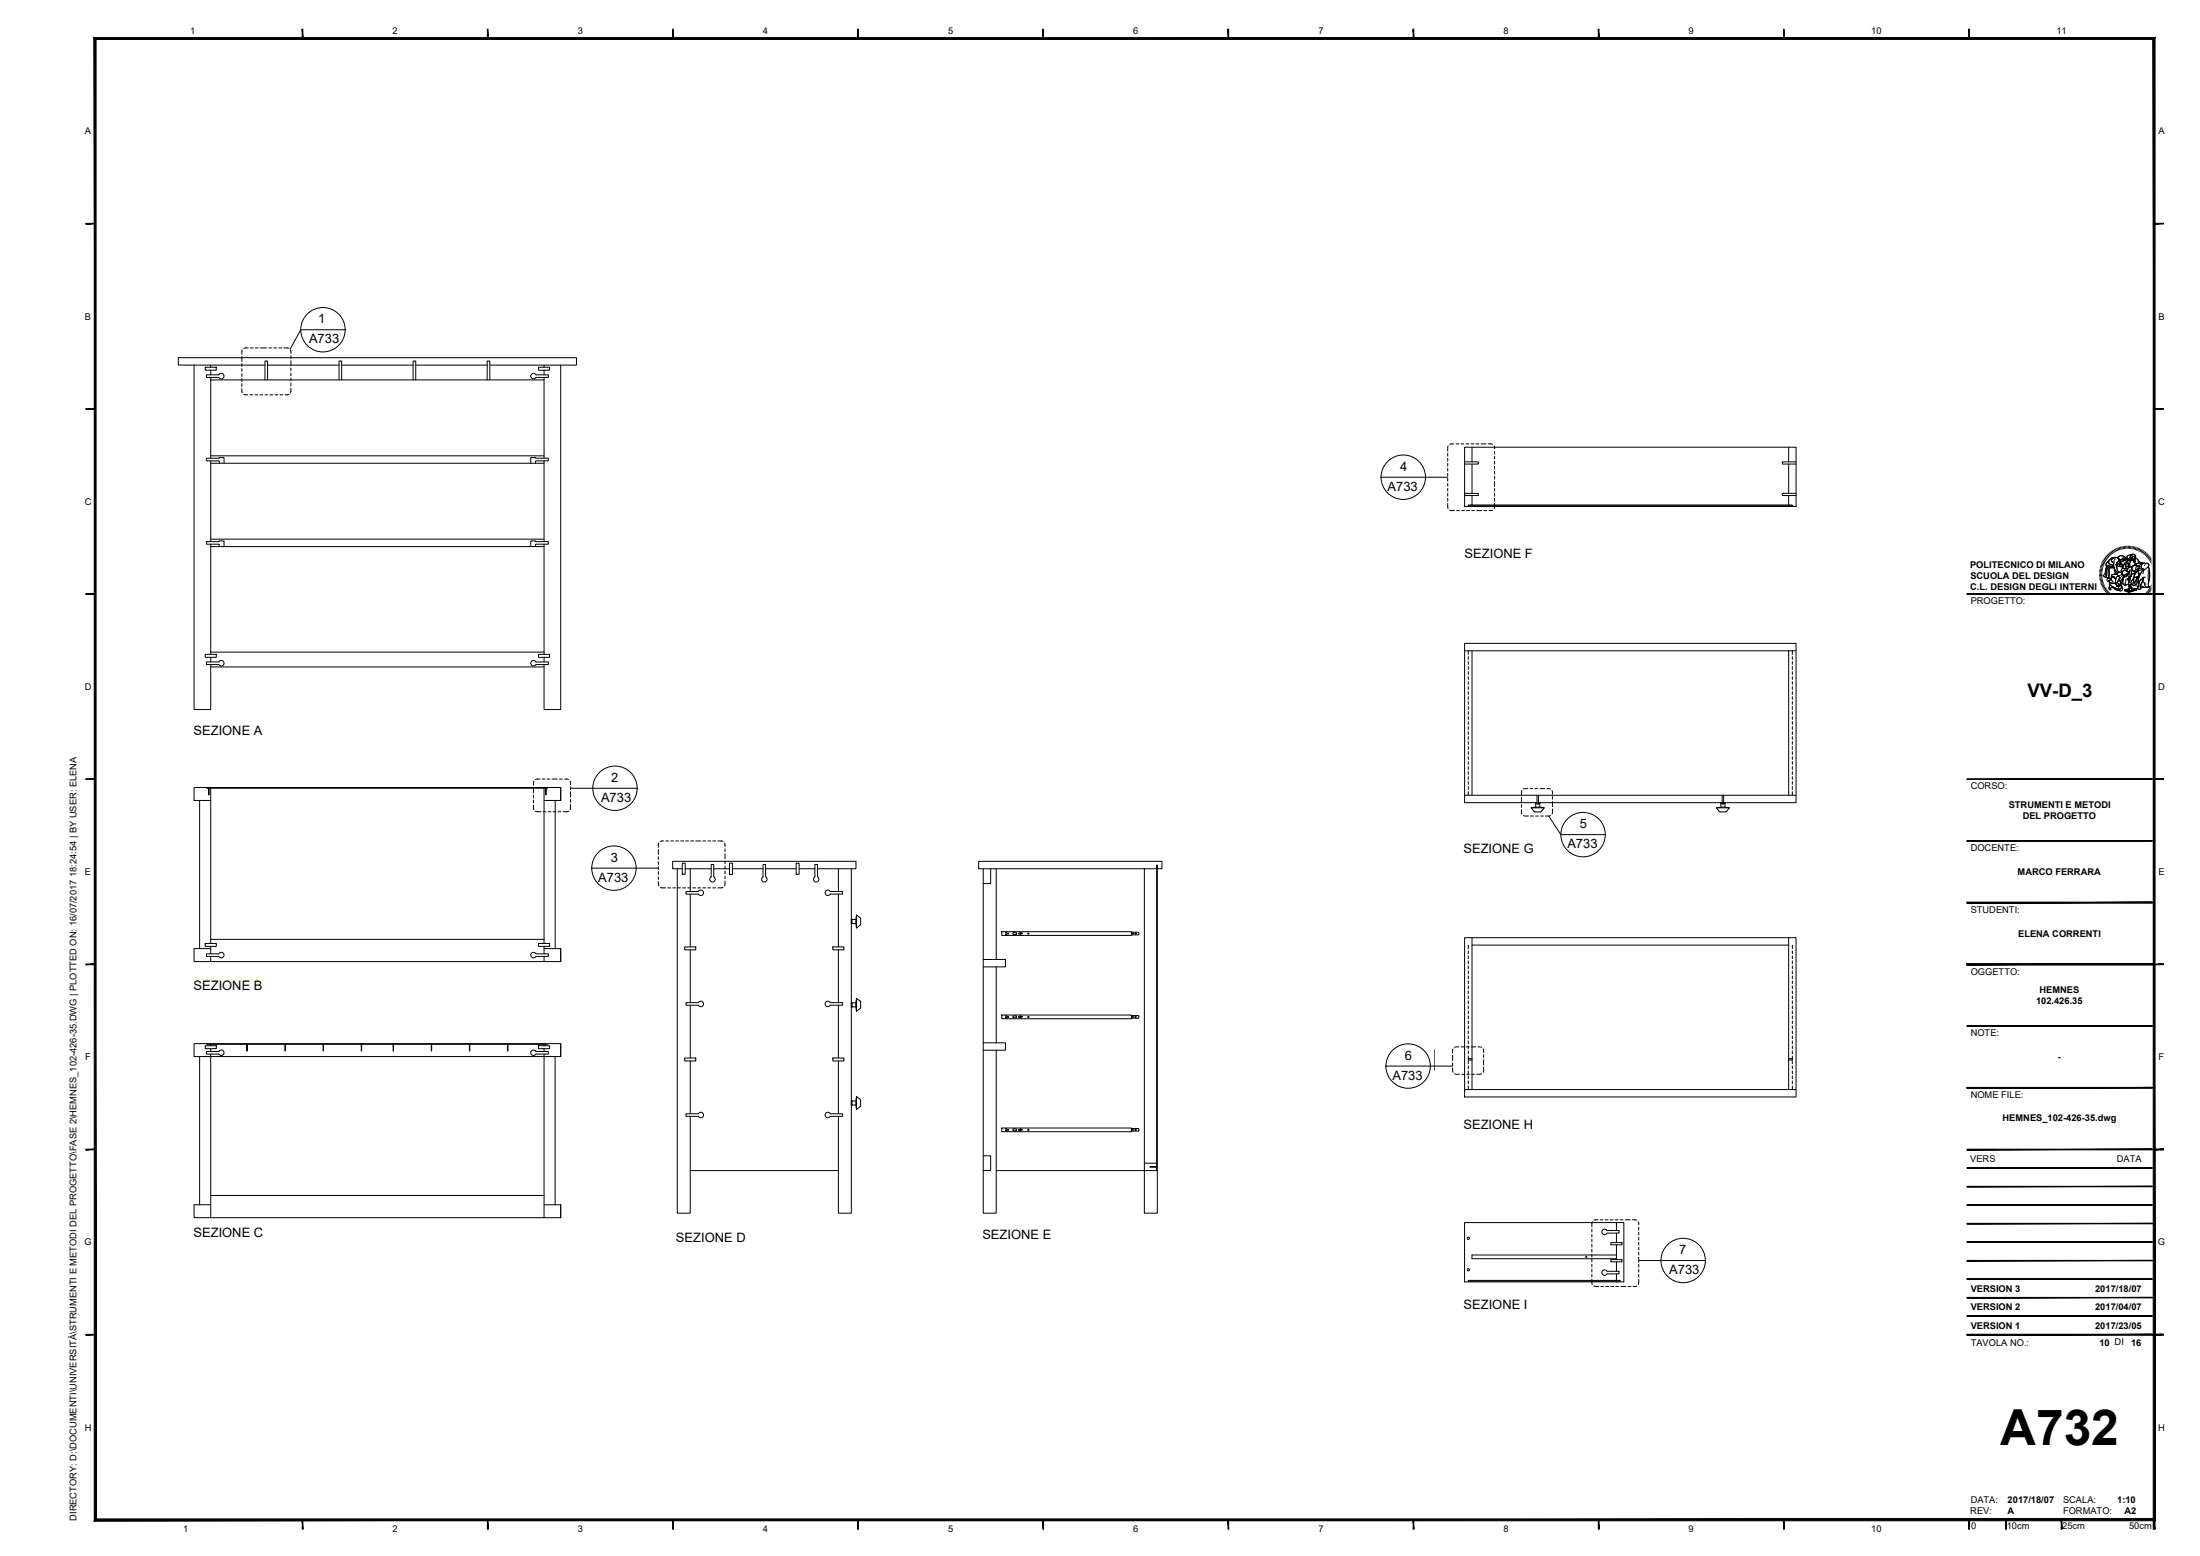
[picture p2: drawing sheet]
<svg xmlns="http://www.w3.org/2000/svg" width="594mm" height="420mm" viewBox="0 0 594 420" stroke-linecap="round" stroke-linejoin="round" font-family="sans-serif">
<!-- layer: sezioni1-10 -->
<g fill="none" stroke="#000" stroke-width=".27">
<path d="M52.4 98.6v93h4.5v-12.2M56.9 98.6v.6M56.9 100v1.2M71.6 98.6h-23.4v-2h107.5v2h-23.4M72.3 98.6h19.3M92.3 98.6h19.3M112.3 98.6h19.3M146.9 98.6v.6M146.9 100v1.2M151.4 98.6v93h-4.5v-12.2M56.9 101.9v21.8M56.9 102.6h90"/>
<path d="M146.9 101.9v21.8M56.9 124.4v21.8M56.9 123.1h90M56.9 125.1h90M146.9 124.4v21.8M395.5 120.8h89.5v16h-89.5zM396.5 136.4h87.5v.2h-87.5zM397.5 125.3v7.9M397.5 120.8v3.9M397.5 133.8v2.6M397.5 136.6v.2M483 125.3v7.9"/>
<path d="M483 120.8v3.9M483 133.8v2.6M483 136.6v.2M56.9 146.9v29.8M56.9 145.6h90M56.9 147.6h90M146.9 146.9v29.8M56.9 177.5v1.2M56.9 176.1h90M146.9 177.5v1.2M395.5 175.7h89.5M397.5 175.7v39"/>
<path d="M483 175.7v39M56.9 180.1h90M53.9 216.1v40.1M55.9 212.6v.2h.5M56.4 212.8h91M56.9 216.1h-4.5v-3.5h99v3.5M56.9 212.8v42M146.9 212.8v42M146.9 216.1h4.5M147.9 212.6v.2h-.4M149.9 216.1v40.1M151.4 212.6v3.5"/>
<path d="M395.5 214.7h89.5M415 216.7h-19.5v-43h89.5v43h-19.5M415.4 216.7h49.6M182.9 234.6v93h3.5v-26.2M184.2 234.6h-2.6v-2h49.5v2h-10.4M185 234.6h7M186.4 234.6v6.1M192.7 234.6h4.3M197.8 234.6h8.2M206.7 234.6h8.3M215.8 234.6h4.2M226.4 234.6v6.1"/>
<path d="M229.9 234.6v93h-3.5v-26.2M265.5 234.6v93h3.5v-44M267.5 234.6v4h-2M269 234.6v24.5M309 234.6v93h3.5v-93h1.3v-2h-49.5v2h48M312.3 234.6v-1h.2v1M312.3 234.6v80.4M56.9 256.2h-4.5v3.5h99v-3.5h-4.5M56.9 255.5v2.1M56.9 258.3v1.4M56.9 253.7h90M146.9 255.5v2.1"/>
<path d="M146.9 258.3v1.4M186.4 241.4v14.3M186.4 256.5v14.2M226.4 241.4v14.3M226.4 256.5v14.2M265.5 259.1h6v2h-6M395.5 253.2h89.5v43h-89.5zM397.5 253.2v41M397.5 255.2h85.5M483 253.2v41M186.4 271.4v14.3M226.4 271.4v14.3"/>
<path d="M269 261.1v20.5M52.4 281.8h99v3.5h-99zM53.9 285.3v40M55.9 281.8v.2h10.8M56.9 284.6v44.2M56.9 282v.4M56.9 283.2v.7M66.8 282h10.2M77.1 282h10.2M87.4 282h10.2M97.7 282h8.5M106.3 282h10.2"/>
<path d="M116.6 282h10.2M126.9 282h10.2M137.2 282h10.7M146.9 284.6v44.2M146.9 282v.4M146.9 283.2v.7M149.9 285.3v40M151.4 281.8v3.5M186.4 286.5v14.2M226.4 286.5v14.2M265.5 281.6h6v2h-6M395.5 294.2h89.5"/>
<path d="M186.4 316.1h40M265.5 312.1h2v4h-2M269 316.1h43.3M309 314.1h3.3M312.3 315.1v1h.2M56.9 325.3h-4.5v3.5h99v-3.5h-4.5M56.9 322.8h90M395.5 330.1h43v16h-43zM436.5 338.9h-39v1h39M436.5 330.1v2.2M436.5 333v2.5M436.5 336.1v4"/>
<path d="M396.5 345.7h41v.2h-41zM436.5 340.7v2.6M436.5 344v1.7M436.5 345.9v.2"/>
<circle cx="428.4" cy="339.4" r=".15"/>
</g>
<!-- layer: 0 -->
<g fill="none" stroke="#000" stroke-width=".27">
<path d="M396.5 175.7v1M396.5 177.3v.8M396.5 178.7v.7M484 175.7v1M484 177.3v.8M484 178.7v.7M396.5 180v.8M396.5 181.4v.7M396.5 182.7v.8M396.5 184.1v.7M396.5 185.4v.8M396.5 186.8v.7"/>
<path d="M396.5 188.1v.8M396.5 189.5v.7M396.5 190.8v.8M396.5 192.2v.7M396.5 193.5v.8M396.5 194.9v.7M396.5 196.2v.8M396.5 197.6v.7M396.5 198.9v.8M484 180v.8M484 181.4v.7M484 182.7v.8"/>
<path d="M484 184.1v.7M484 185.4v.8M484 186.8v.7M484 188.1v.8M484 189.5v.7M484 190.8v.8M484 192.2v.7M484 193.5v.8M484 194.9v.7M484 196.2v.8M484 197.6v.7M484 198.9v.8"/>
<path d="M396.5 200.3v.7M396.5 201.6v.8M396.5 203v.7M396.5 204.3v.8M396.5 205.7v.7M396.5 207v.8M396.5 208.4v.7M396.5 209.7v.8M396.5 211.1v.7M396.5 212.4v.8M396.5 213.8v.9M413.5 218.1h3.5"/>
<path d="M414.5 219.2h1.4M414.5 219.2l-1-1.1 1.2-.2 2.3 .2-1.1 1.1M415 216.7h-.4l.1 .2M415 216.9h-.3v1M415.4 216.7h.4v.2M415.4 216.9h.4v1M463.5 218.1h3.5M464.2 219.1l-.7-1 1.2-.2 2.3 .2-1 1.1M464.2 219.1l.3 .1M464.5 219.2h1.4M465 216.7h-.4l.1 .2M465 216.9h-.3v1"/>
<path d="M465.5 216.7h.3v1.2M465.5 216.9h.3M465.9 216.9h-.1M484 200.3v.7M484 201.6v.8M484 203v.7M484 204.3v.8M484 205.7v.7M484 207v.8M484 208.4v.7M484 209.7v.8M484 211.1v.7"/>
<path d="M484 212.4v.8M484 213.8v.9M230.1 248.3v1.1M230.1 248.3h1M230.1 249.4h1M230.1 248.3l-.2-.1v1.2h.2M231.3 247.1v3.5M232.4 248.1l-1.1-1-.2 1.2 .2 2.3 1.1-.9v-1.6M270.5 251.6h35v1h-35zM271.6 251.8h.2l-.2 .1M271.6 252.3h.1M271.6 251.7v.2"/>
<path d="M271.6 252.2v.2M271.7 252.2l-.1 .2M273.6 251.9h.8l.1 .3-.9 .1zM275.5 252h.5h-.5M275.5 252.2h.1M275.5 252l-.5 .1 .5 .1M276 252v.2h-.5M305.5 251.7h2v.7h-2M396.5 255.2v1M396.5 256.8v.7M396.5 258.1v.8M396.5 259.5v.7"/>
<path d="M484 255.2v1M484 256.8v.7M484 258.1v.8M484 259.5v.7M230.1 270.8v1.1M230.1 270.8h1M230.1 271.9h1M230.1 270.8l-.2-.1v1.2h.2M231.3 269.6l1.1 1v1.6l-1.1 .9-.2-1.2zM231.3 269.6v3.5M270.5 274.1h35v1h-35zM271.6 274.8h.2l-.2 .1"/>
<path d="M271.6 274.3h.1M271.6 274.2v.2M271.6 274.7v.2M271.7 274.2l-.1 .2M273.6 274.4h.8l.1 .3-.9 .1zM275 274.6h.1M275 274.6l.5 .2M275.5 274.8h.1M275.5 274.4h.1M275.5 274.3l-.5 .3M275.5 274.4v.1M275.5 274.7v.1"/>
<path d="M275.5 274.5h.5h-.5M275.5 274.7h.1M276 274.5v.2h-.5M305.5 274.2h2v.7h-2M396.5 260.8v.8M396.5 262.2v.7M396.5 263.5v.8M396.5 264.9v.7M396.5 266.2v.8M396.5 267.6v.7M396.5 268.9v.8M396.5 270.3v.7"/>
<path d="M396.5 271.6v.8M396.5 273v.7M396.5 274.3v.8M396.5 275.7v.7M396.5 277v.8M396.5 278.4v.7M396.5 279.7v.8M484 260.8v.8M484 262.2v.7M484 263.5v.8M484 264.9v.7M484 266.2v.8"/>
<path d="M484 267.6v.7M484 268.9v.8M484 270.3v.7M484 271.6v.8M484 273v.7M484 274.3v.8M484 275.7v.7M484 277v.8M484 278.4v.7M484 279.7v.8M230.1 297.3v1.1M230.1 297.3h1"/>
<path d="M230.1 298.4h1M230.1 297.3l-.2-.1v1.2h.2M231.3 296.1l1.1 1v1.6l-1.1 .9-.2-1.2zM231.3 296.1v3.5M396.5 281.1v.7M396.5 282.4v.8M396.5 283.8v.7M396.5 285.1v.8M396.5 286.5v.7M396.5 287.8v.8M396.5 289.2v.7M396.5 290.5v.8"/>
<path d="M396.5 291.9v.7M396.5 293.2v1M484 281.1v.7M484 282.4v.8M484 283.8v.7M484 285.1v.8M484 286.5v.7M484 287.8v.8M484 289.2v.7M484 290.5v.8M484 291.9v.7M484 293.2v1"/>
<path d="M270.5 304.6h35v1h-35zM271.6 304.8h.2l-.2 .1M271.6 305.3h.2l-.2 .1M271.6 304.8v.1M271.6 305.2v.2M273.6 304.9h.8l.1 .3-.9 .1zM275 305.1h.1M275 305.1l.5 .2M275.5 305.3h.1M275.5 304.9h.1M275.5 304.8l-.5 .3M275.5 304.9v.1"/>
<path d="M275.5 305.2v.1M275.5 305h.5h-.5M275.5 305.2h.1M276 305v.2h-.5M305.5 304.7h2v.7h-2"/>
<circle cx="272.2" cy="252.1" r=".15"/>
<circle cx="277.7" cy="252.1" r=".15"/>
<circle cx="305.8" cy="252.1" r=".15"/>
<circle cx="306.6" cy="252.1" r=".15"/>
<circle cx="272.2" cy="274.6" r=".15"/>
<circle cx="277.7" cy="274.6" r=".15"/>
<circle cx="305.8" cy="274.6" r=".15"/>
<circle cx="306.6" cy="274.6" r=".15"/>
<circle cx="272.2" cy="305.1" r=".15"/>
<circle cx="277.7" cy="305.1" r=".15"/>
<circle cx="305.8" cy="305.1" r=".15"/>
<circle cx="306.6" cy="305.1" r=".15"/>
</g>
<!-- layer: Vano viti -->
<g fill="none" stroke="#000" stroke-width=".27">
<path d="M55.4 99.2h3v.8h-3zM145.4 99.2h3v.8h-3zM59.1 101.9a.75 .75 0 0 0 1.1 .2 .75 .75 0 0 0 0-1.1 .75 .75 0 0 0-1.1 .2h-3.4v.7h3.4M71.6 102.6v-5.1h.7v5.1M91.6 102.6v-5.1h.7v5.1M111.6 102.6v-5.1h.7v5.1M131.6 102.6v-5.1h.7v5.1M144.7 101.9a.75 .75 0 0 1-1.1 .2 .75 .75 0 0 1 0-1.1 .75 .75 0 0 1 1.1 .2h3.4v.7h-3.4M59.2 125.1v-.7h-3.5v-.7l4.8-.1v1.5M143.3 125.1v-1.5l4.8 .1v.7h-3.5v.7M395.5 124.7h3.7v.6h-3.7M395.5 133.2h3.7v.6h-3.7"/>
<path d="M485 124.7h-3.7v.6h3.7M485 133.2h-3.7v.6h3.7M59.2 147.6v-.7h-3.5v-.7l4.8-.1v1.5M143.3 147.6v-1.5l4.8 .1v.7h-3.5v.7M55.4 176.7h3v.8h-3zM55.7 178.7h3.4a.75 .75 0 0 1 1.1-.2 .75 .75 0 0 1 0 1.2 .75 .75 0 0 1-1.1-.3h-3.4zM143.5 178.6l.6-.3 .6 .4h3.4v.7h-3.4a.75 .75 0 0 1-1 .3 .75 .75 0 0 1-.2-1.1zM145.4 176.7h3v.8h-3zM56.4 212.6v2v-2M147.4 212.6v2l.1-2M415 214.7v2.4h.4v-2.4M465 214.7v2.4h.5v-2.4"/>
<path d="M184.2 233.1h.8v3h-.8zM192 233.4h.7v3.4a.75 .75 0 0 1 .3 1.1 .75 .75 0 0 1-1.2 0 .75 .75 0 0 1 .2-1.1zM197 233.1h.8v3h-.8zM206.7 236.8v-3.4h-.7v3.4a.75 .75 0 0 0-.2 1.1 .75 .75 0 0 0 1.2 0 .75 .75 0 0 0-.3-1.1M215 233.1h.8v3h-.8zM220 233.4h.7v3.4a.75 .75 0 0 1 .3 1.1 .75 .75 0 0 1-1.2 0 .75 .75 0 0 1 .3-1.1zM55.4 254.8h3v.7h-3zM59.1 258.3a.75 .75 0 0 0 1.1 .2 .75 .75 0 0 0 0-1.2 .75 .75 0 0 0-1.1 .3h-3.4v.7h3.4M144.7 258.3a.75 .75 0 0 1-1.1 .2 .75 .75 0 0 1 0-1.2 .75 .75 0 0 1 1.1 .3h3.4v.7h-3.4M145.4 254.8h3v.7h-3zM184.9 255.7h3v.8h-3zM185.2 240.7h3.4a.75 .75 0 0 1 1.1-.2 .75 .75 0 0 1 0 1.2 .75 .75 0 0 1-1.1-.3h-3.4z"/>
<path d="M223 240.6l.6-.3 .6 .4h3.3v.7h-3.3a.75 .75 0 0 1-1.1 .3 .75 .75 0 0 1-.1-1.1zM224.9 255.7h3v.8h-3zM185.2 270.7h3.4a.75 .75 0 0 1 1.1-.2 .75 .75 0 0 1 0 1.2 .75 .75 0 0 1-1.1-.3h-3.4zM223 270.6l.6-.3 .6 .4h3.3v.7h-3.3a.75 .75 0 0 1-1.1 .3 .75 .75 0 0 1-.1-1.1zM55.4 282.4h3v.8h-3zM55.7 283.9h3.4a.75 .75 0 0 1 1.1-.2 .75 .75 0 0 1 0 1.1 .75 .75 0 0 1-1.1-.2h-3.4zM66.7 281.8v2l.1-2M77 281.8v2l.1-2M87.3 281.8v2l.1-2M97.6 281.8v2l.1-2M106.2 281.8v2l.1-2M116.5 281.8v2l.1-2"/>
<path d="M126.8 281.8v2l.1-2M137.1 281.8v2l.1-2M143.5 283.8l.6-.3 .6 .4h3.4v.7h-3.4a.75 .75 0 0 1-1 .3 .75 .75 0 0 1-.2-1.1zM145.4 282.4h3v.8h-3zM184.9 285.7h3v.8h-3zM224.9 285.7h3v.8h-3zM397.5 285.9h-1v.4h1M483 285.9h1v.4h-1M185.2 300.7h3.4a.75 .75 0 0 1 1.1-.2 .75 .75 0 0 1 0 1.2 .75 .75 0 0 1-1.1-.3h-3.4zM223 300.6l.6-.3 .6 .4h3.3v.7h-3.3a.75 .75 0 0 1-1.1 .3 .75 .75 0 0 1-.1-1.1zM312.5 315h-2l2 .1M432.7 332.2l.7-.3 .6 .4h3.2v.7h-3.2a.75 .75 0 0 1-1.1 .2 .75 .75 0 0 1-.2-1z"/>
<path d="M435 335.5h3v.6h-3zM432.7 343.2l.7-.3 .6 .4h3.2v.7h-3.2a.75 .75 0 0 1-1.1 .3 .75 .75 0 0 1-.2-1.1zM435 340.1h3v.6h-3z"/>
<circle cx="396.5" cy="334.4" r=".3"/>
<circle cx="396.5" cy="342.9" r=".3"/>
</g>
<!-- layer: simboli -->
<g fill="none" stroke="#000" stroke-width=".27">
<path d="M65.3 96.2v1.4M65.3 98.2v.8M65.3 99.6v.7M65.4 94.5l-.1 1.1M67 94l-1.2 .1M67.6 94h.8M69 94h.7M70.3 94h1.7M72.6 94h.7M73.9 94h.8M75.3 94h.7M76.6 94l1.4 .1"/>
<path d="M78.4 94.5l.2 1M78.6 97.4v1.4M78.6 96.1v.7M78.6 99.4v.7M93.2 89h-12l-2.9 5.3M65.3 105l.1 1.1M65.3 100.9v.8M65.3 102.3v.7M65.3 103.6v.8M65.8 106.5l1.1 .1M67.5 106.6h.8M68.9 106.6h.7"/>
<path d="M70.2 106.6h.8M71.6 106.6h.7M72.9 106.6h.8M74.3 106.6h.7M75.6 106.6h.8M78 106.5l-1 .1M78.6 104.8l-.2 1.3M78.6 100.7v.8M78.6 102.1v.7M78.6 103.4v.8M392.6 119.9l-1.1 .1M393.2 119.9h.7"/>
<path d="M394.5 119.9h.8M395.9 119.9h.7M397.2 119.9h.8M398.6 119.9h.7M399.9 119.9h1.4M401.9 119.9l1.2 .1M372.9 128.9h18M390.9 135.9l.2 1.4M390.9 122.4v.8M390.9 123.8v.7M390.9 125.1v.8M390.9 126.5v.7"/>
<path d="M390.9 127.8v.8M390.9 129.2v.7M390.9 130.5v.8M390.9 131.9v.7M390.9 133.2v.8M390.9 134.6v.7M391.1 120.4l-.2 1.4M391.5 137.8l1.3 .1M393.4 137.9h.7M394.7 137.9h.8M396.1 137.9h.7M397.4 137.9h.8"/>
<path d="M398.8 137.9h1.3M400.7 137.9h.8M403.1 137.8l-1 .1M403.5 120.4l.1 .9M403.6 130v1.3M403.6 135.9l-.1 1.4M403.6 121.9v.7M403.6 123.2v.8M403.6 124.6v.7M403.6 125.9v.8M403.6 127.3v.7M403.6 128.6v.8"/>
<path d="M403.6 131.9v.7M403.6 133.2v.8M403.6 134.6v.7M144.1 217.4l.1 1.3M144.1 212.7v1.4M144.1 214.7v.8M144.1 216.1v.7M144.2 210.9l-.1 1.2M144.6 219.1l1.5 .1M145.8 210.4l-1.2 .1M146.4 210.4h.7M146.7 219.2h.7"/>
<path d="M147.7 210.4h.8M148 219.2h.8M149.1 210.4h1.4M149.4 219.2h.7M150.7 219.2h.8M151.1 210.4h.7M152.4 210.4l1.1 .1M153.5 219.1l-1.4 .1M154 210.9l.1 1M154.1 212.9h18M154.1 213.8v1.5M154.1 217.2l-.1 1.4"/>
<path d="M154.1 212.5v.7M154.1 215.9v.7M410.8 218.6l.2 1.2M410.8 215.2v1.5M410.8 217.3v.7M411 213.5l-.2 1.1M412.6 213l-1.2 .1M413.2 213h.7M414.5 213h.8M415.9 213h1.2M417.7 213l1 .1M419.1 213.5l.1 1"/>
<path d="M419.2 218.4l-.1 1.4M419.2 216.4v1.4M419.2 215.1v.7M159.8 234.4h18M177.8 238.1l.1 1.1M177.8 229.4v1.3M177.8 231.3v.8M177.8 232.7v.7M177.8 234v.8M177.8 235.4v.7M177.8 236.7v.8M177.9 227.6l-.1 1.2"/>
<path d="M178.3 239.6l1.4 .1M179.2 227.1l-.9 .1M179.8 227.1h.7M180.3 239.7h.8M181.1 227.1h.8M181.7 239.7h.7M182.5 227.1h.7M183 239.7h.8M183.8 227.1h.8M184.4 239.7h.7M185.2 227.1h.7M185.7 239.7h.8"/>
<path d="M186.5 227.1h.8M187.1 239.7h.7M187.9 227.1h1.3M188.4 239.7h.8M189.8 239.7h.7M189.8 227.1h.7M191.1 239.7h.8M191.2 227.1h.7M192.5 239.7h.7M192.5 227.1h.8M193.9 227.1l1.3 .1M195.2 239.6l-1.4 .1"/>
<path d="M195.7 227.6l.1 1M195.8 230.6v1.3M195.8 237.9l-.1 1.3M195.8 229.2v.8M195.8 232.5v.8M195.8 233.9v.7M195.8 235.2v.8M195.8 236.6v.7M411.4 220.2l1.3 .1M413.3 220.3h.7M414.7 220.3h.7M416 220.3h.8"/>
<path d="M418.2 220.3l3.3 5.1h12M418.7 220.2l-1.3 .1M374.3 287.9h17.9M387.3 283.4v5.6M392.2 288.4l.2 1.2M392.2 285v1.4M392.2 287v.8M392.4 283.2l-.2 1.2M392.8 290l1.3 .1M394 282.7l-1.2 .1M394.6 282.7h.7M394.7 290.1h.8"/>
<path d="M395.9 282.7h.8M396.1 290.1h.7M397.3 282.7h1.2M397.4 290.1h.8M399.1 282.7l1 .1M400.1 290l-1.3 .1M400.5 283.2l.1 1M400.6 288.2l-.1 1.4M400.6 286.2v1.4M400.6 284.8v.8M429.9 331.9v.8M429.9 333.3v.7"/>
<path d="M429.9 334.6v.8M429.9 336v.7M429.9 337.3v.8M429.9 338.7v.7M430 329.9l-.1 1.4M431.5 329.4l-1.1 .1M432.1 329.4h.8M433.5 329.4h.7M434.8 329.4h.8M436.2 329.4h.7M437.5 329.4h.8M438.9 329.4h1.3"/>
<path d="M440.8 329.4l1.2 .1M442.4 329.9l.1 .9M442.5 339.5v1.3M442.5 331.4v.7M442.5 332.7v.8M442.5 334.1v.7M442.5 335.4v.8M442.5 336.8v.7M442.5 338.1v.8M429.9 345.4l.1 1.5M429.9 340v.8M429.9 341.4v.7"/>
<path d="M429.9 342.7v.8M429.9 344.1v.7M430.4 347.3l1.3 .1M432.3 347.4h.7M433.6 347.4h.8M435 347.4h.7M436.3 347.4h.8M437.7 347.4h1.3M439.6 347.4h.8M442 347.3l-1 .1M442.5 345.5l-.1 1.4M442.5 341.4v.8"/>
<path d="M442.5 342.8v.7M442.5 344.1v.8M442.5 340.4h18"/>
<circle cx="87.2" cy="89" r="6"/>
<circle cx="378.9" cy="128.9" r="6"/>
<circle cx="166.1" cy="212.8" r="6"/>
<circle cx="165.8" cy="234.4" r="6"/>
<circle cx="427.5" cy="225.4" r="6"/>
<circle cx="380.3" cy="287.9" r="6"/>
<circle cx="454.5" cy="340.4" r="6"/>
</g>
<!-- layer: elementi sezionati -->
<path d="M147.9 281.8v.2" fill="none" stroke="#00f" stroke-width=".35"/>
<!-- layer: G-ANNO-LOGO -->
<g fill="none" stroke="#000" stroke-width=".27">
<path d="M566.9 155.1h.7M566.9 154.7l.7 .1M567 154.4h.6M567 154l.7 .1M567.1 153.7l.6 .1M567.1 153.3l.7 .2M567.2 153l.7 .1M567.3 152.6l.7 .2M567.5 152.3l.6 .2M567.6 151.9l.6 .3M567.6 155.4h-.7M567.6 155.7l-.6 .1"/>
<path d="M567.7 156l-.7 .1M567.7 156.4l-.6 .1M567.7 151.6l.7 .3M567.8 156.7l-.7 .1M567.9 157l-.7 .2M567.9 151.3l.6 .4M568 157.3l-.7 .2M568.1 157.6l-.7 .3M568.1 151l.6 .4M568.2 157.9l-.6 .3M568.3 150.7l.6 .4M568.3 158.2l-.6 .3"/>
<path d="M568.5 158.5l-.6 .3M568.5 150.4l.6 .4M568.6 158.8l-.5 .3M568.7 150.1l.6 .5M568.8 152.7h.1M568.8 152.7l.1 .5M568.8 159.1l-.5 .3M568.9 153.2l-.1-.5 .7 .1a.83 .83 0 0 0 1.2-.2l.1 .7M568.9 153.2h.1M569 149.9l.5 .5M569 153.2l-.3 .2-.3 1.3-.5 .7 .3 .3M569 153.2l-.3 .6-.1 1.3-.3 .7 .3 .1"/>
<path d="M569 153.2l1.8 .1M569 153.2h.1M569 159.3l-.5 .4M569.1 156.1h.1M569.1 156.1h.3M569.2 151.6l.2-.1v.3a.83 .83 0 0 0 .9 .8l.4 .1-.2 .1a.74 .74 0 0 1-1 0h-.3a.51 .51 0 0 1-.6-.4 .51 .51 0 0 1 .4-.6zM569.2 149.6l.5 .5M569.2 159.6l-.5 .4M569.2 153.3h.5l-.2 .5 .1 1.2-.1 1.1h-.2a.43 .43 0 0 1-.5-.1 .43 .43 0 0 1 .1-.6v-1.5zM569.2 157h.1M569.2 157h.1a.62 .62 0 0 1 .5-.4 .62 .62 0 0 1 .6 .3l.2 .2M569.2 153.3l-.2 .4-.1 1.6-.3 .6 .5 .2"/>
<path d="M569.4 151.5l-.5 .5a.44 .44 0 0 0-.2 .5 .44 .44 0 0 0 .5 .3h.5a.65 .65 0 0 0 1-.2M569.4 159.8l-.5 .5M569.5 156.8l.1 .4M569.5 156.8h.1M569.5 149.4l.4 .5M569.5 156.8v.1a1.2 1.2 0 0 0 1.8 .5M569.5 151.2l.6-.5 1.4-.2a1 1 0 0 0-1.3 1l.6 .4-.1 .7-.6-.1a.67 .67 0 0 1-.7-.7zM569.6 156.1h.1M569.6 157.2l.7 .3 1-.1M569.6 157.2l.1 .5 .7 .7 2 .9M569.6 157.2l.7 .3 1-.1 .1 .4 .3 .4-.1 .1 .3-.2 .2 .4-.1-.5 .3 .4M569.6 157.2l.1 .4 .5 .6 1.5 .8a.78 .78 0 0 0 .9 0 .78 .78 0 0 0 .3-.9l-.5-1.3-.3-.1-.3 .7 .8 .7-.4-.2 .1 .2"/>
<path d="M569.6 157.2h.1M569.7 153.3l-.2 .6v2.2M569.8 157.9l1.9 1.1a.86 .86 0 0 0 1.2-.5 .65 .65 0 0 1 .1 .9 .65 .65 0 0 1-.9 0l-1.1-.4a.61 .61 0 0 0-.5-.4 .61 .61 0 0 0-.6 .2l.1 .3-.3 .1a.84 .84 0 0 1 0-1.1zM569.8 149.2l.4 .5M569.8 157.9l-.1 .2a.85 .85 0 0 0 0 1.2l.3-.2-.2-.1a.49 .49 0 0 1 .5-.4 .49 .49 0 0 1 .5 .3l.9 .5a1.04 1.04 0 0 0 1.4-.2l-.1-.7M570 156.3a.51 .51 0 0 0-.8-.1 .51 .51 0 0 0 0 .8M570 148.9l.4 .6M570.3 148.7l.4 .6M570.4 150.9l.9-.3a.73 .73 0 0 1 .9 .5 .73 .73 0 0 1-.5 .9l-.3 .5 .2 .4a1.49 1.49 0 0 0 .5 1.5l.3 .1-.5 .1-.1 .4-.4-.1v-.5l-.6-1.1v-1.4a.62 .62 0 0 1-.5-.4 .62 .62 0 0 1 .1-.6zM570.5 155.6l.8 .8M570.6 155.7h.1M570.6 155.7l-.6 .5 .1 .4"/>
<path d="M570.6 155.7l.7 .7a.59 .59 0 0 1 .4-.8 .59 .59 0 0 1 .8 .5l-.4 .6 .3 .1M570.6 155.7l-.6 .5 .1 .4-.6 .2M570.6 155.7l.2 .2a.73 .73 0 0 1 .5 1v.5M570.6 148.5l.4 .6M570.7 152.7l-.6-.2a.67 .67 0 0 1-.7-.7l.1-.6 .5-.5 .8-.2a1.06 1.06 0 0 1 1.4 .7l-.3 .6a.92 .92 0 0 0-.3 1.4 1.1 1.1 0 0 0 .8 1.3l-.5 .1M570.8 153.3a1.05 1.05 0 0 0-1.3 .5l.1 2.3M570.8 153.3h.1M570.8 153.3l.6 1.1v.5l-.4 .2a.6 .6 0 0 0-.8 .7l.1 .1-.3 .4-.4-.2M570.9 148.4l.4 .6M571 153.6l.2 1.4M571.2 150.9l-.4 .9v1.3l.6 1.3-.1 .5 .4 .1 .2-.4M571.3 148.2l.2 .6"/>
<path d="M571.3 157.4h.1M571.3 157.4l.1 .4 .3 .3-.1 .2 .3-.2M571.3 157.4v-1a.59 .59 0 0 1 .4-.8 .59 .59 0 0 1 .8 .5l-.7 1.3 .8 .7-.5-.2 .2 .2M571.4 154.9l-.4 .2a.6 .6 0 0 0-.6 .1 .6 .6 0 0 0-.2 .6l.1 .1M571.5 150.5a1 1 0 0 0-1.3 1l.6 .4M571.6 148.1l.3 .6M571.7 155.7a.47 .47 0 0 1 .7 .1 .47 .47 0 0 1-.3 .7l-.3 .9 .8 .7-.4-.2 .1 .5-.3-.4 .1 .5-.2-.4-.3 .2 .1-.2-.4-.6v-1zM571.7 152.4a.57 .57 0 0 0 .8 .6M571.8 155.6h.1M571.8 150.6l.7-.5 1.1 .1a.3 .3 0 0 1 .3 .4 .3 .3 0 0 1-.4 .2l-.2-.1-.1 .2-.6 .2-.4-.1M571.8 150.6h.1M571.9 154.6l-.1 .4-.8 .1a.59 .59 0 0 0-.6 .1 .59 .59 0 0 0-.2 .6l.4-.1"/>
<path d="M571.9 154.6h.1M571.9 154.6l.5-.1 .5 .2M571.9 158.1h.1M571.9 147.9l.3 .7M572 150.4l1-.3 .8 .3a.23 .23 0 0 1 .1 .3 .23 .23 0 0 1-.2 .2l-.4-.2-.4 .4h-.4l-.7-.5zM572 158l.2 .5-.3-.4M572 158h.1M572 158l.3 .4v-.3M572.1 156.7l.3 .1M572.3 158.4h.1M572.3 147.8l.2 .6M572.3 158.1v.3"/>
<path d="M572.3 158.1h.1M572.4 154.5a1.3 1.3 0 0 1 1.1 1.1v.1M572.4 152.4h.9l-.2 .1a.38 .38 0 0 1-.4 .6 .38 .38 0 0 1-.3-.6zM572.4 152.1l-.7 .3a.59 .59 0 0 0 .8 .6 .33 .33 0 0 1-.1-.4 .33 .33 0 0 1 .3-.3M572.4 152.1h.1M572.4 152.1l.3 .2M572.4 156.8h.1M572.4 156.8l.4 1a.8 .8 0 0 1 0 1 .8 .8 0 0 1-.9 .3M572.4 152.1l-1 .4M572.5 152.1l.2 .2M572.6 151.8h.1M572.6 151.8l-.2 .3"/>
<path d="M572.6 155.4l-.8 .2M572.6 147.7l.2 .7M572.7 151.5l-.7 .1-.3 .3-.3 .6 1-.4M572.7 151.5h.1M572.7 151.5l-.1 .3M572.7 151.5l-.4 .5M572.7 152.3h.1M572.7 155l.7 .6M572.9 152.4a.34 .34 0 0 0-.5 .3 .34 .34 0 0 0 .5 .3 .34 .34 0 0 0 .2-.5l.2-.1-.6 .1M572.9 155.5l.2 .6-.1 .4M572.9 154.7h.1M572.9 154.7l.5 .7"/>
<path d="M572.9 154.7l.2-.4a.9 .9 0 0 1 1.3-.1l.2 .3a.27 .27 0 0 1 .2 .4 .27 .27 0 0 1-.5 .1l-.9 .4M572.9 147.6l.2 .7M573 154.5l.6-.5 .5 .1 .6 .4a.3 .3 0 0 1 0 .4 .3 .3 0 0 1-.4 .1l-.3 .1a.51 .51 0 0 1-.5 .3 .51 .51 0 0 1-.4-.4zM573 157.3l.8 .7M573 156.5h.1M573 156.5l-.6 .3M573.1 151.4l.1 .1M573.2 151l.2 .1M573.3 153.3a1.25 1.25 0 0 0-.5 1.3M573.3 156.7v1M573.3 147.5l.1 .7M573.3 157.7h.1"/>
<path d="M573.3 151.1h.1M573.4 151.4l-.3 .3-.5-.2-.5 .1M573.4 151.4h.1M573.4 155.4l1.1-.4-.1 .5-.5 .2zM573.4 155.4h.1M573.4 155.4l.1 .4M573.4 156.2l-.3 .9-.4 .4M573.5 155.7l-.1 .5-.4 .3M573.5 155.7h.1M573.5 155.7l-.2 1.1-.4 .5 .4 .4a.93 .93 0 0 0 1.4 .1h.1M573.5 155.8h.1M573.5 155.8l-.2 .5-.3 .2"/>
<path d="M573.5 155.5v.1M573.6 151.2l.8-.1a.31 .31 0 0 1 .2 .5 .32 .32 0 0 1-.6-.2zM573.6 147.5l.1 .7M573.7 150.9l-.3 .5M573.7 150.9l-.4-.3-.5 .5-.7-.2-.1 .7M573.7 150.9h.1M573.7 150.9l-.2 .5-.4 .3-.5-.2-.6 .1M573.7 152.1l.4-.2h.5l.5 1.1a.23 .23 0 0 1-.2 .3 .23 .23 0 0 1-.3-.2 .23 .23 0 0 1 .3-.3l-.2-.7a.43 .43 0 0 0-.7-.1 .43 .43 0 0 0 0 .7v.1a.47 .47 0 0 1 .1 .7 .47 .47 0 0 1-.8-.1l-.1-.2zM573.8 159.3l1.9-.5 1.2 .2-2 .6zM573.8 159.3l1.1 .3-.1 .3-1.1-.3zM573.8 159.3h.1M574 153.6h.1"/>
<path d="M574 147.5l.1 .6M574 152l.6 .1 .2 .5a.64 .64 0 0 1-.1 .7 .64 .64 0 0 1-.6 .2l-.2-1.2zM574.1 151.1h.1M574.1 151.1v-.3a.51 .51 0 0 1 .6 0 .51 .51 0 0 1 .2 .4l-.2 .2-.2-.3-.1 .1M574.1 151.1l.3 .1M574.1 151.1v-.3a.51 .51 0 0 1 .6 0 .51 .51 0 0 1 .2 .4l-.2 .2M574.1 155.5v.1M574.1 156.4l-.3 1.6 1-.2M574.2 155.2l.1 .1M574.2 155.4l.1 .1M574.2 155.2v.1M574.3 152.3h.1"/>
<path d="M574.3 152.2l-.1 .1M574.4 147.4v.7M574.4 151.2h.1M574.4 151.2l-.3-.1-.5 .1 .3 .1a.37 .37 0 0 0 .4 .3 .37 .37 0 0 0 .3-.4l-.2-.2 .1 .3M574.5 156.3l.2 .1 .3-.6 .4-.2-.5 1.3v-.4l-.2 .1zM574.5 153.6v.6M574.5 155l-.2 .5a.5 .5 0 0 1-.8-.1M574.5 152.1l.3 .3-.1 .1M574.7 152.2a.43 .43 0 0 0-.7-.2 .43 .43 0 0 0 0 .7 .52 .52 0 0 1 0 .9 .52 .52 0 0 1-.8-.4l.4-1.1 .7-.3 .5 .3 .3 .9a.23 .23 0 0 1-.2 .3 .23 .23 0 0 1-.2-.3M574.7 147.4v.7M574.8 152.6h-.2M574.8 152.4a.42 .42 0 0 1-.1 .6 .42 .42 0 0 1-.6-.1"/>
<path d="M574.8 153.2l-.3 .3h-.4M574.8 157.8h.1M574.8 159.7h.1M574.9 159.6l2-.6v.3l-2 .6zM574.9 159.6v.3M574.9 152.4l.1 .4M574.9 152.4h.1M574.9 151.3l.1-.1a.9 .9 0 0 1-.1 1.2M574.9 151.3h.1M574.9 159l.8-.2 1.2 .2-2 .6-1.1-.3v.2l1.1 .4 2-.6v-.3M574.9 159h.1M574.9 151.3l.2-.1 .1 .4-.2 .8"/>
<path d="M574.9 159l-1.1 .3M575 155.8h.1M575 155.8l-.2 .5-.4 .1 .3 .2 .2-.1v.4l.2-.2-.3 1.1M575 156.4l-.1 .5 .2-.2M575 155.8l-.2 .2a.22 .22 0 0 1 0 .3 .22 .22 0 0 1-.3 0l.2 .3 .2-.1M575 158.5h.1M575 150.8l.1 .4M575.1 147.5l-.1 .6M575.1 156.2l-.1 .2-.1-.2M575.1 153.8l-.1 1.4M575.1 153.1l.5 .2M575.2 157.9l.2-.1 .1 1.1-.2-.6-.4 .7z"/>
<path d="M575.2 157.9l.2-.1 .2 1.4-.3-.9-.5 1.1zM575.3 155l-.4 .4v.4M575.4 155.6h.1M575.4 155.6l-.4 .2M575.4 153.9l-.4 .9M575.4 147.5l-.1 .7M575.4 149.9l-.2 .7 .1 .9 .2-.1v-.6a.59 .59 0 0 1 .8-.5l.2 .4-.2 .4-.1 .7 .2-.2M575.4 149.9h.1M575.4 149.9l.5-.2 .7 .2 .1 1-.3 .7M575.4 149.9h-.5a.63 .63 0 0 0-.6 .8l.6 .3v.3M575.4 149.9l-.2 .7 .1 .9 .2-.1v-.5M575.4 149.9l-.2 .7 .1 .9 .2-.1v-.6a.61 .61 0 0 1 .8-.5l.2 .4-.3 1 .1 .1 .1-.2"/>
<path d="M575.4 149.9h-.5a.62 .62 0 0 0-.6 .7M575.5 150.9h.1M575.5 150.9a.4 .4 0 0 0 .3 .4 .4 .4 0 0 0 .4-.2v.7l.2-.2M575.5 150.9l.3 .4 .4-.2M575.7 153l.2-.1a1.55 1.55 0 0 1 1.8 .2l-.1 .6a1.26 1.26 0 0 1-1.1 .7l-.8-.5zM575.7 150.6l.2 .1M575.7 155l.9-.1-.7 1.6a1.5 1.5 0 0 0-.5 1.4h-.2l-.3 .6-.1-1zM575.7 155l-.9 2.5 .2 1M575.7 150.4l.3-.1a.25 .25 0 0 1 .4-.1 .25 .25 0 0 1 .1 .3l-.2 .6a.39 .39 0 0 1-.5 .2 .39 .39 0 0 1-.3-.4zM575.8 151.1h.1M575.8 154a.63 .63 0 0 0-.1 1l.9-.2 .5-.6M575.8 147.5l-.1 .7"/>
<path d="M575.8 150.7h.1M575.8 154l-.1-1-.7-.2 .1 .3-.5 .4h-1.1l-.3-.2-.2 .3-.2 1 .2 .1 .5-.7 .6 .1 .5 .2v.2a.28 .28 0 0 1 .2 .4 .28 .28 0 0 1-.3 .2l-.1 .4-.4 .2-.6-.4M575.8 154h.1M575.8 154a.66 .66 0 0 0-.1 1l-.3 .6M575.9 151h.1M576.1 147.6l-.1 .7M576.1 150.8l.3 .1M576.2 156.1h.1M576.2 156l.8-.1-.5 1.3 .2 .7-.3 .2-.5-.2zM576.2 150.9h.1M576.2 156l.8-.1-.1 .7-.4 .6 .2 .7-.4 .2-.4-.2zM576.4 151.6h.1"/>
<path d="M576.4 151.6l.2-.9 .7 .5 .3 .5M576.4 151.6v.3a.48 .48 0 0 0 .4 .4 .48 .48 0 0 0 .5-.2l.5-.1-.2-.3M576.4 151.6l.4 .7-.3 .3M576.4 151.6l.4 .7M576.4 154.1l.1 .1M576.5 147.7l-.2 .6M576.5 152.6h.3M576.5 152.6h.1M576.5 152.6l-.8 .4M576.6 154.9l-.7 1.6a1.5 1.5 0 0 0-.5 1.4M576.6 154.1h-.3M576.7 150.7l.6 .5 .3 .5"/>
<path d="M576.7 154.4h-.1M576.8 152.6l.9 .4M576.8 152.6h.1M576.8 147.8l-.2 .6M577 155.9h.1M577.1 154.2l-.6 .7-.3 1.1 .8-.1M577.1 154.2h.1M577.1 154.2l.2-.3 .2 .1-.1 .8a.7 .7 0 0 1-.3 1l-.1 .1M577.2 147.9l-.3 .6M577.2 153.7l-.1 .4M577.2 152.8h.4l.1 .4M577.3 151.6l.5 .4"/>
<path d="M577.4 155.8l-.4 .1M577.4 157.2l-.1 .3 .3 .1M577.5 148l-.3 .6M577.5 154v1.3l-.3 .9a1.83 1.83 0 0 0-.1 2.1l.2 .1M577.6 151.7h.1M577.7 157l1.1-1.1-.5 1.7a1.28 1.28 0 0 0-.2 1.4l-.2 .1a.41 .41 0 0 1-.6-.1 .41 .41 0 0 1 .1-.5zM577.7 153h.1M577.7 153a1.04 1.04 0 0 1 .6-1 1.04 1.04 0 0 1 1.1 .2 .56 .56 0 0 1 .8 .2 .56 .56 0 0 1-.2 .7l-.3 .3a1.09 1.09 0 0 1-2-.2M577.7 153.2l-.4 .6a.7 .7 0 0 1-.5 .6 .7 .7 0 0 1-.8-.2 .75 .75 0 0 1 0-1.3l.5-.2a.34 .34 0 0 1 .4 .2 .34 .34 0 0 1-.2 .5l.1 .1a.22 .22 0 0 0 .1 .3 .22 .22 0 0 0 .3-.2l.2-.3-.2-.5-.6-.2-.9 .4v.5M577.8 154.7v.6M577.8 152h.1M577.8 148.2l-.3 .6"/>
<path d="M578.1 148.3l-.3 .6M578.2 153.9l-.9 .1M578.3 158.1l.5 .4M578.4 152a2.35 2.35 0 0 0-1.9 .6M578.4 152h.1M578.4 152l-.7 1M578.5 148.5l-.4 .6M578.5 152a2.49 2.49 0 0 0-2 .5v.1M578.6 156.9l.8 .9M578.7 153.9a6.7 6.7 0 0 0-1.4 3.4l1.5-1.4M578.7 152a.92 .92 0 0 0-.5 1.1 .92 .92 0 0 0 .9 .7M578.7 152l.6 .1a.62 .62 0 0 1 .7 .1 .62 .62 0 0 1 .2 .7l.2 1.1a8.1 8.1 0 0 1-.3 3.7l.3 .8h-1.9a.45 .45 0 0 1-.6-.2 .45 .45 0 0 1 .3-.6l.6-1.8-1.5 1.4a5.9 5.9 0 0 1 1.5-3.4l.3-.1a.93 .93 0 0 1-.9-.7 .93 .93 0 0 1 .5-1.1z"/>
<path d="M578.8 148.7l-.4 .5M578.8 155.9h.1M578.8 156l-.5 1.6a1.3 1.3 0 0 0-.2 1.4l-.2 .1a.45 .45 0 0 1-.6-.1 .45 .45 0 0 1 .1-.6l.3-1.4M578.9 153.9l-.3 1.1M579 157.4l.2 .7 .5 .5M579.1 148.9l-.4 .5M579.3 155.8l-.5 .1M579.3 152.5l-.3 .3M579.3 149.1l-.4 .5M579.6 159.9l.5 .5M579.6 149.3l-.4 .5M579.7 158.6h.1"/>
<path d="M579.8 159.7l.5 .5M579.9 149.6l-.5 .5M580 159.5l.6 .4M580.1 154.1l.1 3.3M580.1 149.8l-.5 .5M580.1 153a9.5 9.5 0 0 1 0 4.9l.3 .6h-2.4M580.2 159.2l.6 .4M580.4 150.1l-.5 .4M580.4 158.9l.6 .4M580.6 158.7l.6 .3M580.6 150.4l-.5 .4M580.7 158.4l.6 .3"/>
<path d="M580.8 150.6l-.5 .4M580.9 158.1l.6 .3M581 150.9l-.6 .4M581 157.8l.7 .2M581.1 157.5l.7 .2M581.2 151.2l-.6 .4M581.3 157.2l.6 .2M581.3 156.9l.7 .1M581.4 151.6l-.6 .3M581.4 156.5l.7 .2M581.5 156.2l.6 .1M581.5 155.9l.7 .1"/>
<path d="M581.5 151.9l-.6 .3M581.6 155.6h.6M581.6 155.3h.6M581.7 152.2l-.7 .3M581.8 152.5l-.6 .3M581.9 152.9l-.6 .2M582 153.2l-.7 .2M582.1 153.6l-.7 .1M582.2 153.9l-.7 .1M582.2 154.3h-.7M582.2 154.6l-.6 .1M582.2 155h-.6"/>
<path d="M569.7 160.1l-.5 .4M569.9 160.3l-.5 .5M570.1 160.5l-.4 .5M570.4 160.7l-.4 .5M570.7 160.9l-.4 .5M570.9 161.1l-.3 .5M571.2 161.2l-.3 .6M571.5 161.4l-.3 .6M571.8 161.5l-.3 .6M572.1 161.6l-.2 .7M572.4 161.7l-.2 .7M572.7 161.8l-.2 .7"/>
<path d="M573 161.9l-.1 .7M573.4 162l-.2 .6M573.7 162l-.1 .7M574 162.1v.6M574.3 162.1v.7M574.7 162.1v.7M575 162.1v.6M575.3 162l.1 .7M575.6 162l.1 .7M576 161.9l.1 .7M576.3 161.9l.1 .6M576.6 161.8l.2 .6"/>
<path d="M576.9 161.7l.2 .6M577.2 161.6l.2 .6M577.5 161.4l.3 .7M577.8 161.3l.3 .6M578.1 161.1l.3 .6M578.3 161l.4 .5M578.6 160.8l.4 .5M578.9 160.6l.4 .5M579.1 160.4l.5 .5M579.4 160.2l.4 .5"/>
</g>
<!-- layer: G-ANNO-TTLB -->
<g fill="#fff" stroke="#fff" stroke-width=".27">
<path d="M556.2 160.4l30.7 4.3-5.7-4.3zM556.2 160.4l30.7 4.3h-30.7z"/>
<path d="M581.2 145.9h5.7l-5.7 14.5zM586.9 145.9l-5.7 14.5 5.7 4.3z"/>
</g>
<path d="M556.2 160.4h25v-14.5h5.7v18.8h-30.7z" fill="none" stroke="#fff" stroke-width=".27"/>
<g fill="#000" stroke="#000" stroke-width=".27">
<path d="M25.4 10.2l.5 400v-399.5zM25.4 10.2l.5 400-.5 .4zM25.9 410.2l-.5 .4 556-.4zM25.4 410.6l556-.4 .5 .4zM581.4 10.7v399.5l.5 .4zM581.4 10.7l.5-.5v400.4zM25.9 10.7h555.5l.5-.5zM25.4 10.2h556.5l-556 .5z"/>
<path d="M81.6 7.9l.2 2.5v-2.5zM81.6 7.9l.2 2.5h-.2z"/>
<path d="M131.6 7.9l.2 2.5v-2.5zM131.6 7.9l.2 2.5h-.2z"/>
<path d="M181.6 7.9l.2 2.5v-2.5zM181.6 7.9l.2 2.5h-.2z"/>
<path d="M231.6 7.9l.2 2.5v-2.5zM231.6 7.9l.2 2.5h-.2z"/>
<path d="M281.6 7.9l.2 2.5v-2.5zM281.6 7.9l.2 2.5h-.2z"/>
<path d="M331.6 7.9l.2 2.5v-2.5zM331.6 7.9l.2 2.5h-.2z"/>
<path d="M381.6 7.9l.2 2.5v-2.5zM381.6 7.9l.2 2.5h-.2z"/>
<path d="M431.6 7.9l.2 2.5v-2.5zM431.6 7.9l.2 2.5h-.2z"/>
<path d="M481.6 7.9l.2 2.5v-2.5zM481.6 7.9l.2 2.5h-.2z"/>
<path d="M531.6 7.9l.2 2.5v-2.5zM531.6 7.9l.2 2.5h-.2z"/>
<path d="M23.2 60.5h2.5v-.2zM23.2 60.3h2.5l-2.5 .2z"/>
<path d="M581.7 60.5h2.5v-.2zM581.7 60.3h2.5l-2.5 .2z"/>
<path d="M23.2 110.5h2.5v-.2zM23.2 110.3h2.5l-2.5 .2z"/>
<path d="M581.7 110.5h2.5v-.2zM581.7 110.3h2.5l-2.5 .2z"/>
<path d="M23.2 160.5h2.5v-.2zM23.2 160.3h2.5l-2.5 .2z"/>
<path d="M531.2 160.5h50v-.2zM531.2 160.3h50l-50 .2z"/>
<path d="M581.7 160.5h2.5v-.2zM581.7 160.3h2.5l-2.5 .2z"/>
<path d="M23.2 210.5h2.5v-.2zM23.2 210.3h2.5l-2.5 .2z"/>
<path d="M531.2 210.5h50v-.2zM531.2 210.3h50l-50 .2z"/>
<path d="M581.7 210.5h2.5v-.2zM581.7 210.3h2.5l-2.5 .2z"/>
<path d="M531.2 227.2h50v-.2zM531.2 227h50l-50 .2z"/>
<path d="M531.2 243.6v.2l50-.2zM531.2 243.8l50-.2v.2z"/>
<path d="M531.2 243.8h50v-.2zM531.2 243.6h50l-50 .2z"/>
<path d="M23.2 260.5h2.5v-.2zM23.2 260.3h2.5l-2.5 .2z"/>
<path d="M531.2 260.3v.2l50-.2zM531.2 260.5l50-.2v.2z"/>
<path d="M531.2 260.3v.2l50-.2zM531.2 260.5l50-.2v.2z"/>
<path d="M531.2 277v.2l50-.2zM531.2 277.2l50-.2v.2z"/>
<path d="M531.2 260.3v.2l50-.2zM531.2 260.5l50-.2v.2z"/>
<path d="M531.2 260.3v.2l50-.2zM531.2 260.5l50-.2v.2z"/>
<path d="M581.7 260.5h2.5v-.2zM581.7 260.3h2.5l-2.5 .2z"/>
<path d="M531.2 293.6v.2l50-.2zM531.2 293.8l50-.2v.2z"/>
<path d="M531.2 293.6v.2l50-.2zM531.2 293.8l50-.2v.2z"/>
<path d="M23.2 310.5h2.5v-.2zM23.2 310.3h2.5l-2.5 .2z"/>
<path d="M531.2 315.3h50zM531.2 315.5l50-.2z"/>
<path d="M531.2 310.3v.2l50-.2zM531.2 310.5l50-.2v.2z"/>
<path d="M581.7 310.5h2.5v-.2zM581.7 310.3h2.5l-2.5 .2z"/>
<path d="M581.7 310.5h2.5v-.2zM581.7 310.3h2.5l-2.5 .2z"/>
<path d="M531.2 335.3h50zM531.2 335.5l50-.2z"/>
<path d="M531.2 330.3h50zM531.2 330.5l50-.2z"/>
<path d="M531.2 325.3h50zM531.2 325.5l50-.2z"/>
<path d="M531.2 320.3h50zM531.2 320.5l50-.2z"/>
<path d="M531.2 355.3h50zM531.2 355.5l50-.2z"/>
<path d="M531.2 350.3h50zM531.2 350.5l50-.2z"/>
<path d="M531.2 345.3h50zM531.2 345.5l50-.2z"/>
<path d="M531.2 340.3h50zM531.2 340.5l50-.2z"/>
<path d="M23.2 360.5h2.5v-.2zM23.2 360.3h2.5l-2.5 .2z"/>
<path d="M531.2 360.3v.2l50-.2zM531.2 360.5l50-.2v.2z"/>
<path d="M531.2 360.3v.2l50-.2zM531.2 360.5l50-.2v.2z"/>
<path d="M581.2 360.5h2.5v-.2zM581.2 360.3h2.5l-2.5 .2z"/>
<path d="M581.2 360.5h2.5v-.2zM581.2 360.3h2.5l-2.5 .2z"/>
<path d="M581.7 360.5h2.5v-.2zM581.7 360.3h2.5l-2.5 .2z"/>
<path d="M581.7 360.5h2.5v-.2zM581.7 360.3h2.5l-2.5 .2z"/>
<path d="M81.6 410.4l.2 2.5v-2.5zM81.6 410.4l.2 2.5h-.2z"/>
<path d="M131.6 410.4l.2 2.5v-2.5zM131.6 410.4l.2 2.5h-.2z"/>
<path d="M181.6 410.4l.2 2.5v-2.5zM181.6 410.4l.2 2.5h-.2z"/>
<path d="M231.6 410.4l.2 2.5v-2.5zM231.6 410.4l.2 2.5h-.2z"/>
<path d="M281.6 410.4l.2 2.5v-2.5zM281.6 410.4l.2 2.5h-.2z"/>
<path d="M331.6 410.4l.2 2.5v-2.5zM331.6 410.4l.2 2.5h-.2z"/>
<path d="M381.6 410.4l.2 2.5v-2.5zM381.6 410.4l.2 2.5h-.2z"/>
<path d="M431.6 410.4l.2 2.5v-2.5zM431.6 410.4l.2 2.5h-.2z"/>
<path d="M481.6 410.4l.2 2.5v-2.5zM481.6 410.4l.2 2.5h-.2z"/>
<path d="M531.6 410.4v2.5h.2zM531.6 410.4h.2v2.5z"/>
<path d="M541.6 410.4l.2 2.5v-2.5zM541.6 410.4l.2 2.5h-.2z"/>
<path d="M556.6 410.4l.2 2.5v-2.5zM556.6 410.4l.2 2.5h-.2z"/>
<path d="M581.4 410.4l.5 2.5v-2.5zM581.4 410.4l.5 2.5h-.5z"/>
</g>
<text font-size="13.4" x="540.1" y="390.2">A732</text>
<text font-size="5" x="547.5" y="188.1">VV-D_3</text>
<g font-size="3.5">
<text x="85.9" y="87.3">1</text>
<text x="83.4" y="92.7">A733</text>
<text x="378.1" y="127.1">4</text>
<text x="374.7" y="132.5">A733</text>
<text x="395.5" y="150.5">SEZIONE F</text>
<text x="52.3" y="198.5">SEZIONE A</text>
<text x="165" y="211.1">2</text>
<text x="162.3" y="216.5">A733</text>
<text x="426.6" y="223.6">5</text>
<text x="164.9" y="232.7">3</text>
<text x="395.2" y="230.3">SEZIONE G</text>
<text x="423.2" y="229">A733</text>
<text x="161.6" y="238.1">A733</text>
<text x="52.3" y="267.2">SEZIONE B</text>
<text x="379.4" y="286.2">6</text>
<text x="376" y="291.5">A733</text>
<text x="395.2" y="305">SEZIONE H</text>
<text x="52.3" y="334.1">SEZIONE C</text>
<text x="182.5" y="335.3">SEZIONE D</text>
<text x="265.3" y="334.5">SEZIONE E</text>
<text x="453.4" y="338.6">7</text>
<text x="450.8" y="344">A733</text>
<text x="395.2" y="353.5">SEZIONE I</text>
</g>
<text font-size="3.5" fill="#ff0" x="52.7" y="267.2">SEZIONE D</text>
<g font-size="2.5">
<text x="51.3" y="9.2">1</text>
<text x="106" y="9.2">2</text>
<text x="156" y="9.2">3</text>
<text x="206" y="9.2">4</text>
<text x="256" y="9.2">5</text>
<text x="306" y="9.2">6</text>
<text x="356" y="9.2">7</text>
<text x="406" y="9.2">8</text>
<text x="456" y="9.2">9</text>
<text x="505.3" y="9.2">10</text>
<text x="555.3" y="9.2">11</text>
<text x="23" y="36.3">A</text>
<text x="582.8" y="36.3">A</text>
<text x="23" y="86.3">B</text>
<text x="582.8" y="86.3">B</text>
<text x="22.9" y="136.3">C</text>
<text x="582.8" y="136.3">C</text>
<text x="532" y="153.3">POLITECNICO DI MILANO</text>
<text x="532" y="159.4">C.L. DESIGN DEGLI INTERNI</text>
<text x="532.1" y="156.4">SCUOLA DEL DESIGN</text>
<text x="532.2" y="163.2">PROGETTO:</text>
<text x="22.9" y="186.3">D</text>
<text x="582.8" y="186.3">D</text>
<text x="532.2" y="213.2">CORSO:</text>
<text x="542.4" y="218.1">STRUMENTI E METODI</text>
<text x="546.2" y="221.1">DEL PROGETTO</text>
<text x="532.2" y="229.9">DOCENTE:</text>
<text x="23" y="236.3">E</text>
<text x="544.8" y="236.3">MARCO FERRARA</text>
<text x="582.8" y="236.3">E</text>
<text x="532.2" y="246.5">STUDENTI:</text>
<text x="545" y="253">ELENA CORRENTI</text>
<text x="532.2" y="263.2">OGGETTO:</text>
<text x="550.7" y="268.1">HEMNES</text>
<text x="549.8" y="271.1">102.426.35</text>
<text x="532.2" y="279.8">NOTE:</text>
<text x="23" y="286.3">F</text>
<text x="555.7" y="286.3">-</text>
<text x="582.9" y="286.3">F</text>
<text x="532.2" y="296.5">NOME FILE:</text>
<text x="540.8" y="302.7">HEMNES_102-426-35.dwg</text>
<text x="532" y="313.8">VERS</text>
<text x="571.6" y="313.8">DATA</text>
<text x="22.8" y="336.3">G</text>
<text x="582.7" y="336.3">G</text>
<text x="532.2" y="353.8">VERSION 2</text>
<text x="532.2" y="348.8">VERSION 3</text>
<text x="565.8" y="353.8">2017/04/07</text>
<text x="565.8" y="348.8">2017/18/07</text>
<text x="532.2" y="358.8">VERSION 1</text>
<text x="565.8" y="358.8">2017/23/05</text>
<text x="532.2" y="363.3">TAVOLA NO.:</text>
<text x="566.9" y="363.3">10 DI</text>
<text x="575.5" y="363.3">16</text>
<text x="22.9" y="386.3">H</text>
<text x="582.8" y="386.3">H</text>
<text x="532.2" y="405.9">DATA:</text>
<text x="542.1" y="405.8">2017/18/07</text>
<text x="557.1" y="405.8">SCALA:</text>
<text x="571.7" y="405.8">1:10</text>
<text x="20.7" y="410.6" transform="rotate(-90 20.7 410.6)">DIRECTORY: D:\DOCUMENTI\UNIVERSITÀ\STRUMENTI E METODI DEL PROGETTO\FASE 2\HEMNES_102-426-35.DWG | PLOTTED ON: 16/07/2017 18:24:54 | BY USER: ELENA</text>
<text x="49.5" y="413.8">1</text>
<text x="106" y="413.8">2</text>
<text x="156" y="413.8">3</text>
<text x="206" y="413.8">4</text>
<text x="256" y="413.8">5</text>
<text x="306" y="413.8">6</text>
<text x="356" y="413.8">7</text>
<text x="406" y="413.8">8</text>
<text x="456" y="413.8">9</text>
<text x="505.3" y="413.8">10</text>
<text x="532.1" y="408.8">REV:</text>
<text x="532.3" y="412.9">0</text>
<text x="541.9" y="412.9">10cm</text>
<text x="542.1" y="408.8">A</text>
<text x="556.9" y="412.9">25cm</text>
<text x="557.1" y="408.8">FORMATO:</text>
<text x="573.7" y="408.8">A2</text>
<text x="574.9" y="412.9">50cm</text>
</g>
</svg>
